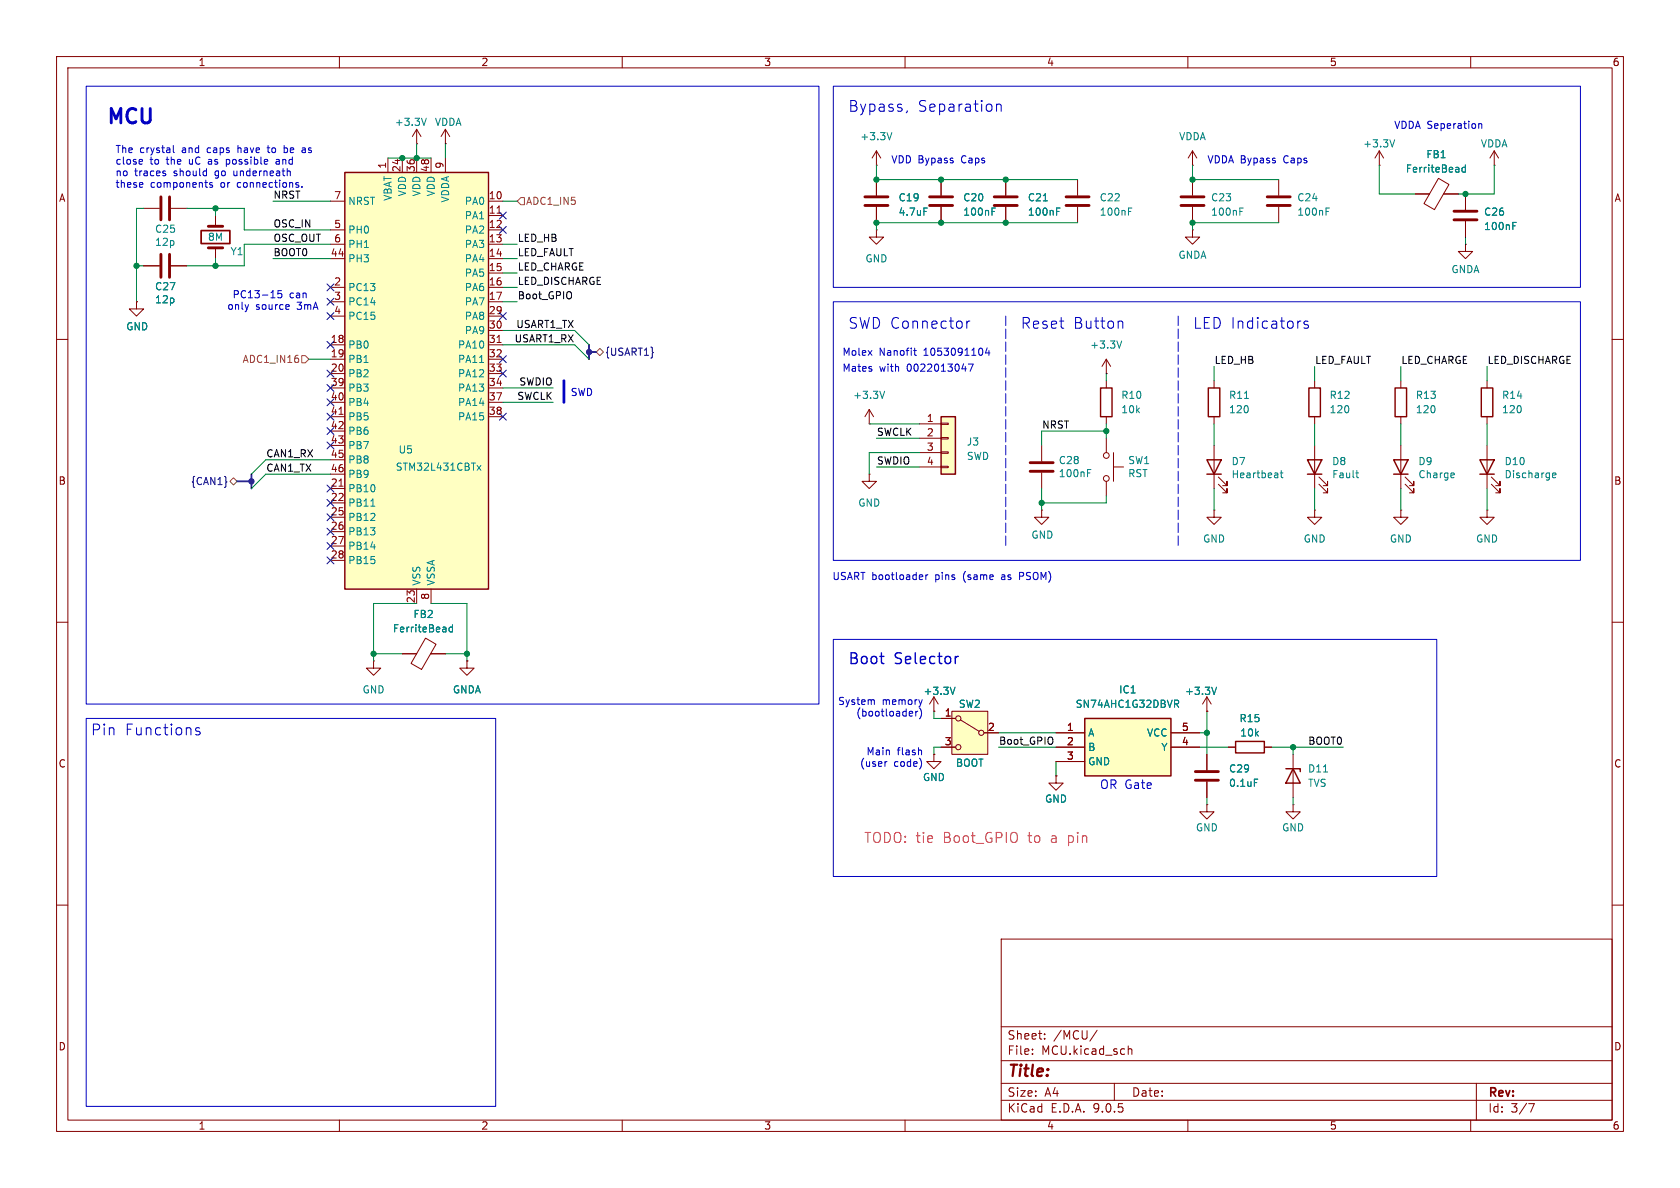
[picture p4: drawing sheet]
<svg xmlns="http://www.w3.org/2000/svg" width="297mm" height="210mm" viewBox="0 0 297 210" stroke-linecap="round" stroke-linejoin="round" font-family="sans-serif">
<path d="M0 0h297v210h-297z" fill="#fff" stroke="#fff" stroke-width=".18"/>
<g fill="none" stroke="#840000" stroke-width=".18">
<path d="M10 10h277v190h-277zM12 12h273v186h-273zM60 10v2M110 10v2M160 10v2M210 10v2M260 10v2M154.9 31.8v2.7M154.9 36.6v2.8M10 60h2M285 60h2M153.7 83.8v1.3h1.2l-1.2 1.3-1.3-1.3h1.3"/>
<path d="M153.7 83.8h.1M10 110h2M285 110h2M10 160h2M177 166h108v32h-108zM285 160h2M60 198v2M110 198v2M160 198v2M177 194.5h108M177 191.5h108M177 187.5h108"/>
<path d="M177 181.5h108M182.5 186.3v.1M182.5 185.5v.1M184.7 183.6v.1M184.7 182.8v.1M194 182.1l-1.3 2M197 191.5v3M199.5 184.9v1.5M199.5 185.5l.2-.1 .3 .1 .1 .9M210 198v2M260 198v2M261 191.5v6.5"/>
<path d="M270.2 195.1h1l-.6 1.5"/>
</g>
<path d="M152.9 34.8h4.1M152.9 36.3h4.1" fill="none" stroke="#840000" stroke-width=".51"/>
<path d="M163.3 36.8h.6" fill="none" stroke="#008484" stroke-width=".18"/>
<path d="M61 30.5h25.4v73.6h-25.4z" fill="#ffffc2"/>
<g fill="none" stroke="#840000" stroke-width=".25">
<path d="M61 30.5h25.4v73.6h-25.4zM194.6 68.6h2v5.1h-2zM213.6 68.6h2v5.1h-2zM231.4 68.6h2v5.1h-2zM246.6 68.6h2.1v5.1h-2.1zM261.9 68.6h2v5.1h-2zM213.4 81.3h2.5l-1.3 2.5zM213.4 83.8h2.5M231.1 81.3h2.6l-1.3 2.5zM231.1 83.8h2.6M246.4 81.3h2.5l-1.3 2.5zM246.4 83.8h2.5"/>
<path d="M261.6 81.3h2.6l-1.3 2.5zM261.6 83.8h2.6"/>
</g>
<g fill="none" stroke="#840000" stroke-width=".18">
<path d="M25.4 36.8h2.8M30.2 36.8h2.8M38.1 38.1v1.9M58.4 35.6h2.6M68.6 27.9v2.6M71.1 27.9v2.6M73.7 25.4h.1M73.7 22.9v2.5M73.7 27.9v2.6M73.7 22.9l-.8 1.2M73.7 22.9l.7 1.2M76.2 27.9v2.6"/>
<path d="M78.7 25.4h.1M78.7 22.9v2.5M78.7 27.9v2.6M78.7 22.9l-.7 1.2M78.7 22.9l.8 1.2M86.4 35.6h2.5M86.4 38.1h2.5M87.9 37.7h.7M154.9 29.2h.1M154.9 26.7l-.7 1.2M154.9 26.7l.8 1.2M154.9 26.7v2.5"/>
<path d="M166.4 31.8v2.7M166.4 36.6v2.8M177.8 31.8v2.7M177.8 36.6v2.8M190.5 31.8v2.7M190.5 36.6v2.8M210.8 29.2h.1M210.8 26.7l-.7 1.2M210.8 26.7l.8 1.2M210.8 26.7v2.5M210.8 31.8v2.7M210.8 36.6v2.8"/>
<path d="M226.1 31.8v2.7M226.1 36.6v2.8M243.8 29.2h.1M243.8 26.7l-.7 1.2M243.8 26.7l.8 1.2M243.8 26.7v2.5M250.2 34.3h2.5M254.3 31.5l1.9 1.1-2.6 4.5-1.9-1.1zM255.2 34.3h2.6M259.1 34.3v2.8M259.1 39.1v2.8M264.2 29.2h.1"/>
<path d="M264.2 26.7l-.8 1.2M264.2 26.7l.7 1.2M264.2 26.7v2.5M24.1 53.3v1.3h1.3l-1.3 1.3-1.2-1.3h1.2M24.1 53.3h.1M25.4 47h2.8M30.2 47h2.8M38.1 43.8v1.9M58.4 40.6h2.6M58.4 43.2h2.6M58.4 45.7h2.6M58.4 50.8h2.6"/>
<path d="M58.4 53.3h2.6M58.4 55.9h2.6M86.4 40.6h2.5M86.4 43.2h2.5M86.4 45.7h2.5M86.4 50.8h2.5M86.4 53.3h2.5M86.4 55.9h2.5M86.4 48.3h2.5M86.4 58.4h2.5M210.8 40.6v1.3h1.3l-1.3 1.3-1.3-1.3h1.3M210.8 40.6h.1"/>
<path d="M259.1 43.2v1.3h1.2l-1.2 1.2-1.3-1.2h1.3M259.1 43.2h.1M58.4 61h2.6M58.4 63.5h2.6M58.4 66h2.6M58.4 68.6h2.6M58.4 71.1h2.6M58.4 73.7h2.6M58.4 76.2h2.6M58.4 78.7h2.6M59.9 73.2h.8M86.4 61h2.5"/>
<path d="M86.4 63.5h2.5M86.4 66h2.5M86.4 68.6h2.5M86.4 71.1h2.5M86.4 73.7h2.5M87.9 60.5h.7M184.1 78.7v2.8M195.6 66h.1M195.6 63.5v2.5M195.6 67.3v1.3M195.6 73.7v1.2M195.6 77.5v2.5"/>
<path d="M195.6 63.5l-.8 1.3M195.6 63.5l.7 1.3M214.6 67.3v1.3M214.6 73.7v1.2M214.6 78.7v7.7M232.4 67.3v1.3M232.4 73.7v1.2M232.4 78.7v7.7M247.6 67.3v1.3M247.6 73.7v1.2M247.6 78.7v7.7M262.9 67.3v1.3"/>
<path d="M262.9 73.7v1.2M262.9 78.7v7.7M58.4 81.3h2.6M58.4 83.8h2.6M58.4 86.4h2.6M58.4 88.9h2.6M58.4 91.4h2.6M58.4 94h2.6M58.4 96.5h2.6M58.4 99.1h2.6M59.9 85.9h.8M184.1 90.2v1.2h1.3l-1.3 1.3-1.2-1.3h1.2"/>
<path d="M184.1 90.2h.1M184.1 83.6v2.8M195.6 85.1v2.5M196.8 82.6h1.8M196.8 80v5.1M214.6 90.2v1.2h1.3l-1.3 1.3-1.2-1.3h1.2M214.6 90.2h.1M215.4 85.6l1.5 1.5v-.7v.7h-.7M215.4 84.3l1.5 1.6v-.8v.8h-.7M232.4 90.2v1.2h1.3l-1.3 1.3-1.3-1.3h1.3M232.4 90.2h.1M233.2 85.6l1.5 1.5v-.7v.7h-.8"/>
<path d="M233.2 84.3l1.5 1.6v-.8v.8h-.8M247.6 90.2v1.2h1.3l-1.3 1.3-1.2-1.3h1.2M247.6 90.2h.1M248.4 85.6l1.5 1.5v-.7v.7h-.7M248.4 84.3l1.5 1.6v-.8v.8h-.7M262.9 90.2v1.2h1.3l-1.3 1.3-1.3-1.3h1.3M262.9 90.2h.1M263.7 85.6l1.5 1.5v-.7v.7h-.8M263.7 84.3l1.5 1.6v-.8v.8h-.8M66 116.8v1.3h1.3l-1.3 1.3-1.2-1.3h1.2M66 116.8h.1M71.1 115.6h2.6"/>
<path d="M73.7 104.1v2.6M75.2 112.8l1.9 1.1-2.6 4.4-1.8-1zM76.1 115.6h2.6M76.2 104.1v2.6M82.5 116.8v1.3h1.3l-1.3 1.3-1.2-1.3h1.2M82.5 116.8h.1M186.7 137.2v1.2h1.3l-1.3 1.3-1.3-1.3h1.3M186.7 137.2h.1M213.4 133.4v2.7M213.4 138.2v2.8M213.4 142.2v1.3h1.2l-1.2 1.3-1.3-1.3h1.3M213.4 142.2h.1"/>
<path d="M228.6 142.2v1.3h1.3l-1.3 1.3-1.3-1.3h1.3M228.6 142.2h.1"/>
<circle cx="195.6" cy="80.5" r=".51"/>
<circle cx="195.6" cy="84.6" r=".51"/>
</g>
<g fill="none" stroke="#008484" stroke-width=".18">
<path d="M75.4 20.9l-.5 1.3M157.7 23.4l-.5 1.3M175.4 37.4h.4M175.4 36.8h.6M184.4 35.5h.8M186.8 37.4h.4M186.8 36.8h.6M199.5 37.4h.4M199.5 36.8h.6M219.2 37.4h.4M219.2 36.8h.6M234.4 37.4h.4"/>
<path d="M234.4 36.8h.6M246.6 24.7l-.5 1.3M259.1 29.2v1.2M259.1 29.6h-.4l-.2 .2 .1 .6h.5M267.4 39.9h.5M267.4 39.3h.7M84.8 64.1h.7M198.3 60.3l-.4 1.2M220 70.4h.7M65.6 89.5h.7M84.4 82.3l.6 .8M85 82.3l-.6 .8"/>
<path d="M192.3 83.6h.4M192.3 83h.6M226.3 83.6h.5M226.5 83.2v1.1l.3 .2M239.7 83.6h.5M239.9 84.3l.3 .2M256.9 83.6l.2 .3-.6 .1M257 84.4l-.1 .1M274.5 84l.6-.1-.1-.2-.4-.1-.1 .2v.6h.5M80 110.4v1.3M80 110.9h-.4l-.2 .2 .1 .5h.5M221.8 137.7h.6"/>
</g>
<g fill="none" stroke="#840000" stroke-width=".51">
<path d="M28.4 34.8v4.1M30 34.8v4.1M164.3 34.8h4.1M164.3 36.3h4.1M175.8 34.8h4M175.8 36.3h4M188.5 34.8h4M188.5 36.3h4M208.8 34.8h4.1M208.8 36.3h4.1M224 34.8h4.1M224 36.3h4.1"/>
<path d="M257 37.3h4.1M257 38.9h4.1M28.4 45v4M30 45v4M36.8 40h2.6M36.8 43.8h2.6M182.1 81.8h4.1M182.1 83.3h4.1M211.3 136.4h4.1M211.3 137.9h4.1"/>
</g>
<path d="M35.6 40.8h5v2.3h-5z" fill="none" stroke="#840000" stroke-width=".3"/>
<path d="M166.4 73.7h2.5v10.1h-2.5z" fill="#ffffc2"/>
<path d="M166.4 73.7h2.5v10.1h-2.5z" fill="none" stroke="#840000" stroke-width=".25"/>
<g fill="none" stroke="#840000" stroke-width=".18">
<path d="M154.9 40.6v1.3h1.3l-1.3 1.3-1.2-1.3h1.2M154.9 40.6h.1M153.7 74.9h.1M153.7 72.4l-.8 1.3M153.7 72.4l.7 1.3M153.7 72.4v2.5M162.6 74.9h3.8M162.6 77.5h3.8M166.4 74.8h1.2v.3h-1.2zM166.4 77.3h1.2v.3h-1.2zM166.4 79.9h1.2v.2h-1.2zM162.6 80h3.8"/>
<path d="M162.6 82.6h3.8M166.4 82.4h1.2v.3h-1.2zM165.1 133.4v1.2h-1.3l1.3 1.3 1.3-1.3h-1.3M165.1 133.4h.1"/>
</g>
<path d="M156.4 69.2l-.4 1.2" fill="none" stroke="#008484" stroke-width=".18"/>
<path d="M191.8 127h15.2v10.2h-15.2z" fill="#ffffc2"/>
<path d="M191.8 127h15.2v10.2h-15.2zM227.3 135.9h2.6v.5M228.6 135.9l1.3 2.5h-2.6z" fill="none" stroke="#840000" stroke-width=".25"/>
<path d="M186.7 129.5h5.1M186.7 132.1h5.1M186.7 134.6h5.1M207 129.5h5.1M207 132.1h5.1M228.6 133.4v7.6" fill="none" stroke="#840000" stroke-width=".18"/>
<path d="M207.6 123.8h.5l.3 .2-.2 .4h-.6M207.9 124.4l.5 .6M234 136.5h.7" fill="none" stroke="#008484" stroke-width=".18"/>
<path d="M168.3 125.7h6.3v7.7h-6.3z" fill="#ffffc2"/>
<g fill="none" stroke="#840000" stroke-width=".18">
<path d="M154.9 31.8v2.7M154.9 36.6v2.8M166.4 31.8v2.7M166.4 36.6v2.8M177.8 31.8v2.7M177.8 36.6v2.8M250.2 34.3h2.5M255.3 34.3h2.5M259.1 34.3v2.8M259.1 39.1v2.8M24.1 53.3h.1M25.4 47h2.8"/>
<path d="M30.2 47h2.8M71.1 115.6h2.6M76.2 115.6h2.5M82.5 116.8h.1M165.1 125.7h.1M165.1 133.4h.1M165.1 123.2l.8 1.3M165.1 123.2l-.8 1.3M165.1 123.2v2.5M166.4 127h2.5M166.4 132.1h2.5M168.3 125.7h6.3v7.7h-6.3z"/>
<path d="M169.8 127.3l3.3 2M174 129.5h2.5M186.7 137.2h.1M186.7 129.5h5.1M186.7 132.1h5.1M186.7 134.6h5.1M207 129.5h5.1M207 132.1h5.1M213.4 125.7h.1M213.4 123.2l-.8 1.3M213.4 123.2l.7 1.3M213.4 123.2v2.5"/>
<path d="M213.4 133.4v2.7M213.4 138.2v2.8M217.2 132.1h1.2M223.5 132.1h1.3"/>
<circle cx="169.4" cy="127" r=".46"/>
<circle cx="169.4" cy="132.1" r=".46"/>
<circle cx="173.5" cy="129.5" r=".46"/>
</g>
<g fill="none" stroke="#008484" stroke-width=".18">
<path d="M163.3 36.8h.6M175.4 37.4h.4M175.4 36.8h.6M184.4 35.5h.8M186.8 37.4h.4M186.8 36.8h.6M259.1 29.2v1.2M259.1 29.6h-.4l-.2 .2 .1 .6h.5M267.4 39.9h.5M267.4 39.3h.7M80 110.4v1.3M80 110.9h-.4l-.2 .2 .1 .5h.5"/>
<path d="M168.8 121.5l-.4 1.3M207.6 123.8h.5l.3 .2-.2 .4h-.6M207.9 124.4l.5 .6M215.1 121.5l-.5 1.3M221.8 137.7h.6"/>
</g>
<path d="M218.4 131.1h5.1v2h-5.1z" fill="none" stroke="#840000" stroke-width=".25"/>
<path d="M91.4 35.6l.7-.7h.6v1.3h-.6zM52.7 63.4v.6M53.3 62.9h.7l.6 .6-.6 .6h-.7zM105.4 62.2l.6-.6 .7 .6-.7 .7zM40.6 85.1l.7-.6 .6 .6-.6 .6z" fill="none" stroke="#848400" stroke-width=".18"/>
<g fill="none" stroke="#000084" stroke-width=".18">
<path d="M88.3 37.5l1.2 1.2M89.5 37.5l-1.2 1.2M57.8 50.2l1.2 1.2M57.8 55.3l1.2 1.2M57.8 52.7l1.2 1.2M59 50.2l-1.2 1.2M59 55.3l-1.2 1.2M59 52.7l-1.2 1.2M88.3 55.3l1.2 1.2M88.3 40l1.2 1.2M89.5 55.3l-1.2 1.2M89.5 40l-1.2 1.2"/>
<path d="M57.8 75.6l1.2 1.2M57.8 73.1l1.2 1.2M57.8 65.4l1.2 1.2M57.8 78.1l1.2 1.2M57.8 70.5l1.2 1.2M57.8 60.4l1.2 1.2M57.8 68l1.2 1.2M59 75.6l-1.2 1.2M59 73.1l-1.2 1.2M59 68l-1.2 1.2M59 65.4l-1.2 1.2M59 78.1l-1.2 1.2"/>
<path d="M59 70.5l-1.2 1.2M59 60.4l-1.2 1.2M88.3 73.1l1.2 1.2M88.3 62.9l1.2 1.2M88.3 65.4l1.2 1.2M89.5 73.1l-1.2 1.2M89.5 62.9l-1.2 1.2M89.5 65.4l-1.2 1.2M40 85.1l.1 .1h-.1M57.8 98.5l1.2 1.2M57.8 90.8l1.2 1.2M57.8 85.8l1.2 1.2"/>
<path d="M57.8 88.3l1.2 1.2M57.8 93.4l1.2 1.2M57.8 95.9l1.2 1.2M59 93.4l-1.2 1.2M59 85.8l-1.2 1.2M59 98.5l-1.2 1.2M59 90.8l-1.2 1.2M59 95.9l-1.2 1.2M59 88.3l-1.2 1.2"/>
</g>
<path d="M177.8 55.9v40.6M208.3 55.9v40.6" fill="none" stroke="#0000c2" stroke-width=".18" stroke-dasharray="1.7 .6"/>
<path d="M99.7 67.3v3.8" fill="none" stroke="#0000c2" stroke-width=".5"/>
<path d="M104.1 62.2h1.3M104.1 61v2.5M41.9 85.1h2.5M44.4 83.8v2.6" fill="none" stroke="#000084" stroke-width=".3"/>
<g fill="none" stroke="#008400" stroke-width=".18">
<path d="M25.4 36.8h-1.3v16.5M33 36.8h10.2v3.8h15.2M38.1 36.8v1.3M48.3 35.6h10.1M68.6 27.9h7.6M73.7 25.4v2.5M78.7 25.4v2.5M88.9 35.6h2.5M154.9 29.2v2.6h35.6M190.5 39.4h-35.6v1.2M210.8 29.2v2.6h15.3M226.1 39.4h-15.3v1.2"/>
<path d="M243.8 29.2v5.1h6.4M264.2 29.2v5.1h-6.4M24.1 47h1.3M38.1 45.7v1.3M48.3 45.7h10.1M58.4 43.2h-15.2v3.8h-10.2M88.9 43.2h2.5M88.9 45.7h2.5M88.9 48.3h2.5M88.9 50.8h2.5M88.9 53.3h2.5M88.9 58.4h12.7l2.5 2.6"/>
<path d="M259.1 41.9v1.3M54.6 63.5h3.8M88.9 71.1h8.9M88.9 68.6h8.9M88.9 61h12.7l2.5 2.5M153.7 74.9h8.9M154.9 77.5h7.7M195.6 66v1.3M195.6 74.9v2.6M195.6 76.2h-11.5v2.5M214.6 64.8v2.5M214.6 74.9v3.8"/>
<path d="M232.4 64.8v2.5M232.4 74.9v3.8M247.6 64.8v2.5M247.6 74.9v3.8M262.9 64.8v2.5M262.9 74.9v3.8M58.4 83.8h-11.4l-2.6 2.6M58.4 81.3h-11.4l-2.6 2.5M154.9 82.6h7.7M162.6 80h-8.9v3.8M184.1 86.4v3.8M195.6 87.6v1.3h-11.5"/>
<path d="M214.6 86.4v3.8M232.4 86.4v3.8M247.6 86.4v3.8M262.9 86.4v3.8M66 115.6h5.1M73.7 106.7h-7.7v10.1M76.2 106.7h6.3v10.1M78.7 115.6h3.8M165.1 125.7v1.3h1.3M166.4 132.1h-1.3v1.3M176.5 132.1h10.2M176.5 129.5h10.2"/>
<path d="M186.7 134.6v2.6M212.1 132.1h5.1M212.1 129.5h1.3M213.4 125.7v7.7M224.8 132.1h12.7M228.6 132.1v1.3M213.4 141v1.2M228.6 141v1.2"/>
</g>
<path d="M155.6 116h.7M156.1 117.3h.2M168.9 116v1.3M169.4 116l-.3 .1-.2 .3" fill="none" stroke="#0000c2" stroke-width=".24"/>
<g fill="none" stroke="#0000c2" stroke-width=".18">
<path d="M15.2 15.2h129.6v109.3h-129.6zM147.3 15.2h132.1v35.6h-132.1zM160.4 19.6l-.2 .3M176.2 18.4v1.3M176.2 18.6a.47 .47 0 0 1 .8 .1v1M24.8 28.2h.3l.1 .3-.6 .1M25.1 32.3l.2 .3-.6 .1M25.1 29h-.3M25.2 33.1h-.1M29.1 30.2l.1 .1M29.1 30.6l.2 .2-.2 .3M30.6 25.7v1.1l.2 .2"/>
<path d="M37.5 32.3h-.3l-.1 .1v.2l.4 .2v.3h-.4M40 28.2v1.2M40 29h.1M40.1 28.2h-.1M47.2 26.1h.5M47.4 25.7l.1 1.2M49.2 28.2h-.4M49.3 28.5h-.3l-.2 .2v.3h.5M50.2 25.7v1.3M50.2 26.9l.4 .1M50.6 26.1l-.4 .1M51.1 30.2l.2 .2v.7"/>
<path d="M52.5 32.7l.3 .1v.1l-.1 .2h-.3M52.5 32.3h.3M53.4 33v.1M53.6 26.1l.3 .1M54 26.9l-.4 .1M54 26.4l-.4 .1M261.4 21.9v.8M261.4 22l.2-.1h.3l.1 .8M43.9 53.8l-.3 .9M47.9 52.6h.7M49.8 51.4h-.6l-.1 .6 .2-.1h.4l.1 .2v.4l-.2 .1-.5-.1M51 53.8l.1 .3-.6 .2"/>
<path d="M51.1 54.6l-.1 .1M147.3 53.3h132.1v45.8h-132.1zM170.9 56.8v1.2M171.5 56.8h-.4l-.2 .3M197.9 56.8h.3l.3 .2v1M229.8 56.8h.2M231.2 56.8h-.4l-.3 .2 .1 .3 .6 .2 .1 .2-.1 .2-.1 .1-.6-.1M161.5 62h.5M161.7 61.5v1.1l.3 .2M170.1 65.2h.7M171.2 64.4h.8l-.5 1.2M174.5 61.5l-.3 .9h.8"/>
<path d="M174.8 62v.8M147.3 113h106.7v41.9h-106.7zM163.1 101.7v.2l-.6 .1M163.7 101.6v.9M164 101.6l-.3 .3M180.2 101.9h.5M180.7 101.2h-.5v1.3M15.2 127h72.4v68.6h-72.4zM35.3 128.7l-.5-.1-.2 .3 .1 .3 .6 .2 .1 .1-.1 .3-.2 .1-.5-.1M154.4 123.7l.2 .2v.6M156.8 134.6l-.2 .1M161.3 125.8v.2l-.6 .2"/>
<path d="M161.9 125.7v.9M162.3 125.7l-.4 .3M162.7 132.6l.2 .2v.6M162.9 125.7v.8l-.3 .6M163 123.7l-.3 .8"/>
</g>
<g fill="#000084" stroke="#000084" stroke-width=".18">
<circle cx="104.1" cy="62.2" r=".46"/>
<circle cx="44.4" cy="85.1" r=".46"/>
</g>
<g fill="#008400" stroke="#008400" stroke-width=".18">
<circle cx="66" cy="115.6" r=".46"/>
<circle cx="82.5" cy="115.6" r=".46"/>
<circle cx="38.1" cy="36.8" r=".46"/>
<circle cx="24.1" cy="47" r=".46"/>
<circle cx="38.1" cy="47" r=".46"/>
<circle cx="73.7" cy="27.9" r=".46"/>
<circle cx="71.1" cy="27.9" r=".46"/>
<circle cx="177.8" cy="31.8" r=".46"/>
<circle cx="195.6" cy="76.2" r=".46"/>
<circle cx="184.1" cy="88.9" r=".46"/>
<circle cx="210.8" cy="39.4" r=".46"/>
<circle cx="177.8" cy="39.4" r=".46"/>
<circle cx="210.8" cy="31.8" r=".46"/>
<circle cx="228.6" cy="132.1" r=".46"/>
<circle cx="213.4" cy="129.5" r=".46"/>
<circle cx="154.9" cy="31.8" r=".46"/>
<circle cx="166.4" cy="31.8" r=".46"/>
<circle cx="166.4" cy="39.4" r=".46"/>
<circle cx="154.9" cy="39.4" r=".46"/>
<circle cx="259.1" cy="34.3" r=".46"/>
</g>
<text font-size="3.5" fill="#0000c2" x="18.6" y="22.6">MCU</text>
<text font-size="2.8" fill="#840000" x="178" y="190.9">Title:</text>
<g font-size="2.7" fill="#0000c2">
<text x="149.9" y="20">Bypass,</text>
<text x="162.2" y="20">Separation</text>
<text x="149.9" y="58.3">SWD Connector</text>
<text x="180.3" y="58.3">Reset</text>
<text x="189.7" y="58.3">Button</text>
<text x="210.8" y="58.3">LED Indicators</text>
<text x="149.9" y="117.9">Boot</text>
<text x="158.1" y="117.9">Selector</text>
<text x="16" y="130.2">Pin</text>
<text x="22.1" y="130.2">Functions</text>
</g>
<g font-size="2.5" fill="#ff1e3e">
<text x="152.7" y="149.3">TODO: tie</text>
<text x="166.7" y="149.3">Boot_GPIO</text>
<text x="181.7" y="149.3">to</text>
<text x="185.8" y="149.3">a pin</text>
</g>
<text font-size="2.1" fill="#0000c2" x="194.4" y="139.7">OR Gate</text>
<g font-size="2.1" fill="#840000">
<text x="178" y="184">Sheet:</text>
<text x="186.2" y="184">/MCU/</text>
<text x="178" y="186.7">File:</text>
<text x="184.1" y="186.7">MCU.kicad_sch</text>
<text x="178" y="196.9">KiCad</text>
<text x="178" y="194.1">Size:</text>
<text x="184.7" y="194.1">A4</text>
<text x="185.7" y="196.9">E.D.A.</text>
<text x="193.3" y="196.9">9.0.5</text>
<text x="200" y="194.1">Date:</text>
<text x="263" y="194.3">Rev:</text>
<text x="263" y="196.9">Id:</text>
<text x="267.1" y="196.9">3/7</text>
</g>
<g font-size="1.8" fill="#840000">
<text x="35" y="11.9">1</text>
<text x="85" y="11.9">2</text>
<text x="135" y="11.9">3</text>
<text x="185" y="11.9">4</text>
<text x="235" y="11.9">5</text>
<text x="285" y="11.9">6</text>
<text x="68.3" y="29.9" transform="rotate(-90 68.3 29.9)">1</text>
<text x="78.5" y="29.9" transform="rotate(-90 78.5 29.9)">9</text>
<text x="10.3" y="35.9">A</text>
<text x="59" y="35.3">7</text>
<text x="70.9" y="30.5" transform="rotate(-90 70.9 30.5)">24</text>
<text x="73.4" y="30.5" transform="rotate(-90 73.4 30.5)">36</text>
<text x="75.9" y="30.5" transform="rotate(-90 75.9 30.5)">48</text>
<text x="86.3" y="35.3">10</text>
<text x="285.3" y="35.9">A</text>
<text x="59" y="40.4">5</text>
<text x="86.3" y="37.8">11</text>
<text x="86.3" y="40.4">12</text>
<text x="58.4" y="45.5">44</text>
<text x="59" y="42.9">6</text>
<text x="86.3" y="42.9">13</text>
<text x="86.3" y="45.5">14</text>
<text x="59" y="50.5">2</text>
<text x="59" y="53.1">3</text>
<text x="86.3" y="48">15</text>
<text x="86.3" y="50.5">16</text>
<text x="86.3" y="53.1">17</text>
<text x="59" y="55.6">4</text>
<text x="86.3" y="55.6">29</text>
<text x="86.3" y="58.2">30</text>
<text x="58.4" y="60.7">18</text>
<text x="58.4" y="63.2">19</text>
<text x="58.4" y="65.8">20</text>
<text x="86.3" y="60.7">31</text>
<text x="86.3" y="63.2">32</text>
<text x="86.3" y="65.8">33</text>
<text x="58.4" y="68.3">39</text>
<text x="58.4" y="70.9">40</text>
<text x="86.3" y="68.3">34</text>
<text x="86.3" y="70.9">37</text>
<text x="58.4" y="73.4">41</text>
<text x="58.4" y="75.9">42</text>
<text x="86.3" y="73.4">38</text>
<text x="163.8" y="74.7">1</text>
<text x="163.8" y="77.2">2</text>
<text x="58.4" y="78.5">43</text>
<text x="58.4" y="81">45</text>
<text x="58.4" y="83.6">46</text>
<text x="163.8" y="79.8">3</text>
<text x="163.8" y="82.3">4</text>
<text x="10.3" y="85.9">B</text>
<text x="58.4" y="86.1">21</text>
<text x="58.4" y="88.6">22</text>
<text x="285.3" y="85.9">B</text>
<text x="58.4" y="91.2">25</text>
<text x="58.4" y="93.7">26</text>
<text x="58.4" y="96.3">27</text>
<text x="58.4" y="98.8">28</text>
<text x="73.4" y="106.7" transform="rotate(-90 73.4 106.7)">23</text>
<text x="75.9" y="106.1" transform="rotate(-90 75.9 106.1)">8</text>
<text x="166.9" y="126.7">1</text>
<text x="166.9" y="131.8">3</text>
<text x="174.6" y="129.3">2</text>
<text x="188.5" y="129.3">1</text>
<text x="188.5" y="131.8">2</text>
<text x="208.8" y="129.3">5</text>
<text x="208.8" y="131.8">4</text>
<text x="10.3" y="135.9">C</text>
<text x="188.5" y="134.4">3</text>
<text x="285.3" y="135.9">C</text>
<text x="10.3" y="185.9">D</text>
<text x="285.3" y="185.9">D</text>
<text x="35" y="199.9">1</text>
<text x="85" y="199.9">2</text>
<text x="135" y="199.9">3</text>
<text x="185" y="199.9">4</text>
<text x="235" y="199.9">5</text>
<text x="285" y="199.9">6</text>
</g>
<g font-size="1.8" fill="#008484">
<text x="69.7" y="22.5">+3.3V</text>
<text x="76.8" y="22.5">VDDA</text>
<text x="152" y="25">+3.3V</text>
<text x="208.4" y="25">VDDA</text>
<text x="240.9" y="26.3">+3.3V</text>
<text x="252.1" y="28.2">FB1</text>
<text x="261.7" y="26.3">VDDA</text>
<text x="69.4" y="35.6" transform="rotate(-90 69.4 35.6)">VBAT</text>
<text x="72" y="34.8" transform="rotate(-90 72 34.8)">VDD</text>
<text x="74.5" y="34.8" transform="rotate(-90 74.5 34.8)">VDD</text>
<text x="77.1" y="34.8" transform="rotate(-90 77.1 34.8)">VDD</text>
<text x="79.6" y="35.9" transform="rotate(-90 79.6 35.9)">VDDA</text>
<text x="158.8" y="35.8">C19</text>
<text x="170.2" y="35.8">C20</text>
<text x="181.6" y="35.8">C21</text>
<text x="194.3" y="35.8">C22</text>
<text x="214" y="35.8">C23</text>
<text x="229.2" y="35.8">C24</text>
<text x="248.4" y="30.7">FerriteBead</text>
<text x="27.3" y="41.4">C25</text>
<text x="61.5" y="36.4">NRST</text>
<text x="61.5" y="41.5">PH0</text>
<text x="82.1" y="36.4">PA0</text>
<text x="82.1" y="39">PA1</text>
<text x="82.1" y="41.5">PA2</text>
<text x="158.8" y="38.3">4.7uF</text>
<text x="170.2" y="38.3">100nF</text>
<text x="181.6" y="38.3">100nF</text>
<text x="194.3" y="38.3">100nF</text>
<text x="214" y="38.3">100nF</text>
<text x="229.2" y="38.3">100nF</text>
<text x="262.3" y="40.9">100nF</text>
<text x="262.3" y="38.3">C26</text>
<text x="27.3" y="43.7">12p</text>
<text x="36.7" y="42.8">8M</text>
<text x="40.7" y="45.3">Y1</text>
<text x="61.5" y="44">PH1</text>
<text x="61.5" y="46.6">PH3</text>
<text x="82.1" y="44">PA3</text>
<text x="82.1" y="46.6">PA4</text>
<text x="152.9" y="46.6">GND</text>
<text x="208.2" y="45.9">GNDA</text>
<text x="27.3" y="51.5">C27</text>
<text x="27.3" y="53.8">12p</text>
<text x="61.5" y="51.7">PC13</text>
<text x="82.1" y="49.1">PA5</text>
<text x="82.1" y="51.7">PA6</text>
<text x="256.5" y="48.5">GNDA</text>
<text x="22.2" y="58.6">GND</text>
<text x="61.5" y="54.2">PC14</text>
<text x="61.5" y="56.7">PC15</text>
<text x="82.1" y="54.2">PA7</text>
<text x="82.1" y="56.7">PA8</text>
<text x="82.1" y="59.3">PA9</text>
<text x="61.5" y="61.8">PB0</text>
<text x="61.5" y="64.4">PB1</text>
<text x="80.9" y="61.8">PA10</text>
<text x="80.9" y="64.4">PA11</text>
<text x="192.6" y="61.8">+3.3V</text>
<text x="61.5" y="66.9">PB2</text>
<text x="61.5" y="69.4">PB3</text>
<text x="61.5" y="72">PB4</text>
<text x="80.9" y="66.9">PA12</text>
<text x="80.9" y="69.4">PA13</text>
<text x="80.9" y="72">PA14</text>
<text x="150.7" y="70.7">+3.3V</text>
<text x="198.1" y="70.7">R10</text>
<text x="217.2" y="70.7">R11</text>
<text x="235" y="70.7">R12</text>
<text x="250.2" y="70.7">R13</text>
<text x="265.4" y="70.7">R14</text>
<text x="61.5" y="74.5">PB5</text>
<text x="61.5" y="77.1">PB6</text>
<text x="80.9" y="74.5">PA15</text>
<text x="198.1" y="73.3">10k</text>
<text x="217.2" y="73.3">120</text>
<text x="235" y="73.3">120</text>
<text x="250.2" y="73.3">120</text>
<text x="265.4" y="73.3">120</text>
<text x="61.5" y="79.6">PB7</text>
<text x="61.5" y="82.1">PB8</text>
<text x="69.9" y="83.4">STM32L431CBTx</text>
<text x="70.4" y="80.4">U5</text>
<text x="170.8" y="79">J3</text>
<text x="170.8" y="81.5">SWD</text>
<text x="187.1" y="82.2">C28</text>
<text x="199.3" y="82.2">SW1</text>
<text x="217.6" y="82.4">D7</text>
<text x="235.4" y="82.4">D8</text>
<text x="250.7" y="82.4">D9</text>
<text x="265.9" y="82.4">D10</text>
<text x="61.5" y="84.7">PB9</text>
<text x="61.5" y="87.2">PB10</text>
<text x="61.5" y="89.8">PB11</text>
<text x="151.6" y="89.8">GND</text>
<text x="187.1" y="84.6">100nF</text>
<text x="199.3" y="84.6">RST</text>
<text x="217.6" y="84.7">Heartbeat</text>
<text x="235.4" y="84.7">Fault</text>
<text x="250.7" y="84.7">Charge</text>
<text x="265.9" y="84.7">Discharge</text>
<text x="61.5" y="92.3">PB12</text>
<text x="61.5" y="94.8">PB13</text>
<text x="182.2" y="95.4">GND</text>
<text x="61.5" y="97.4">PB14</text>
<text x="61.5" y="99.9">PB15</text>
<text x="212.6" y="96.1">GND</text>
<text x="230.4" y="96.1">GND</text>
<text x="245.6" y="96.1">GND</text>
<text x="260.9" y="96.1">GND</text>
<text x="74.5" y="103.6" transform="rotate(-90 74.5 103.6)">VSS</text>
<text x="77.1" y="103.6" transform="rotate(-90 77.1 103.6)">VSSA</text>
<text x="69.4" y="112">FerriteBead</text>
<text x="73" y="109.4">FB2</text>
<text x="64" y="122.8">GND</text>
<text x="80" y="122.8">GNDA</text>
<text x="163.2" y="123">+3.3V</text>
<text x="169.4" y="125.3">SW2</text>
<text x="190.1" y="125.3">SN74AHC1G32DBVR</text>
<text x="197.7" y="122.8">IC1</text>
<text x="209.4" y="123">+3.3V</text>
<text x="192.3" y="130.4">A</text>
<text x="202.7" y="130.4">VCC</text>
<text x="219" y="127.9">R15</text>
<text x="219.2" y="130.4">10k</text>
<text x="168.9" y="135.7">BOOT</text>
<text x="192.3" y="132.9">B</text>
<text x="192.3" y="135.5">GND</text>
<text x="205.2" y="132.9">Y</text>
<text x="217.2" y="136.8">C29</text>
<text x="231.1" y="136.8">D11</text>
<text x="163.1" y="138.3">GND</text>
<text x="184.7" y="142.1">GND</text>
<text x="217.2" y="139.3">0.1uF</text>
<text x="231.1" y="139.3">TVS</text>
<text x="211.3" y="147.2">GND</text>
<text x="226.6" y="147.2">GND</text>
</g>
<g font-size="1.8" fill="#0000c2">
<text x="246.4" y="22.9">VDDA Seperation</text>
<text x="20.3" y="27.1">The</text>
<text x="20.3" y="29.2">close</text>
<text x="24.7" y="27.1">crystal</text>
<text x="26.5" y="29.2">to</text>
<text x="29.6" y="29.2">the</text>
<text x="32.3" y="27.1">and</text>
<text x="33.7" y="29.2">uC</text>
<text x="36.9" y="27.1">caps</text>
<text x="37.3" y="29.2">as</text>
<text x="40.6" y="29.2">possible</text>
<text x="42.5" y="27.1">have</text>
<text x="48" y="27.1">to</text>
<text x="49.7" y="29.2">and</text>
<text x="51.1" y="27.1">be</text>
<text x="54.5" y="27.1">as</text>
<text x="157.5" y="29">VDD Bypass</text>
<text x="170" y="29">Caps</text>
<text x="213.4" y="29">VDDA Bypass</text>
<text x="227" y="29">Caps</text>
<text x="20.3" y="31.2">no</text>
<text x="20.3" y="33.3">these</text>
<text x="23.8" y="31.2">traces</text>
<text x="26.6" y="33.3">components</text>
<text x="30.8" y="31.2">should</text>
<text x="38.3" y="31.2">go</text>
<text x="39.1" y="33.3">or</text>
<text x="41.8" y="31.2">underneath</text>
<text x="42.2" y="33.3">connections.</text>
<text x="41" y="52.9">PC13-15</text>
<text x="51.1" y="52.9">can</text>
<text x="40.1" y="55">only</text>
<text x="45.2" y="55">source</text>
<text x="52.6" y="55">3mA</text>
<text x="148.8" y="63.1">Molex</text>
<text x="148.8" y="65.8">Mates</text>
<text x="155.4" y="63.1">Nanofit</text>
<text x="155.5" y="65.8">with</text>
<text x="160.4" y="65.8">0022013047</text>
<text x="163.4" y="63.1">1053091104</text>
<text x="100.8" y="70.2">SWD</text>
<text x="147.1" y="102.6">USART bootloader</text>
<text x="165.4" y="102.6">pins</text>
<text x="170.5" y="102.6">(same</text>
<text x="177.5" y="102.6">as</text>
<text x="180.9" y="102.6">PSOM)</text>
<text x="148.1" y="124.7">System</text>
<text x="155.9" y="124.7">memory</text>
<text x="151.3" y="126.8">(bootloader)</text>
<text x="151.9" y="135.6">(user</text>
<text x="153.1" y="133.6">Main</text>
<text x="158" y="135.6">code)</text>
<text x="158.6" y="133.6">flash</text>
</g>
<g font-size="1.8">
<text x="48.3" y="35.2">NRST</text>
<text x="48.3" y="40.3">OSC_IN</text>
<text x="48.3" y="45.4">BOOT0</text>
<text x="48.3" y="42.8">OSC_OUT</text>
<text x="91.4" y="42.8">LED_HB</text>
<text x="91.4" y="47.9">LED_CHARGE</text>
<text x="91.4" y="45.4">LED_FAULT</text>
<text x="91.4" y="53">Boot_GPIO</text>
<text x="91.4" y="50.5">LED_DISCHARGE</text>
<text x="91.2" y="58.1">USART1_TX</text>
<text x="90.9" y="60.6">USART1_RX</text>
<text x="214.6" y="64.4">LED_HB</text>
<text x="232.4" y="64.4">LED_FAULT</text>
<text x="247.6" y="64.4">LED_CHARGE</text>
<text x="262.9" y="64.4">LED_DISCHARGE</text>
<text x="91.4" y="70.8">SWCLK</text>
<text x="91.7" y="68.2">SWDIO</text>
<text x="154.9" y="77.1">SWCLK</text>
<text x="184.1" y="75.9">NRST</text>
<text x="47" y="83.5">CAN1_TX</text>
<text x="47" y="80.9">CAN1_RX</text>
<text x="154.9" y="82.2">SWDIO</text>
<text x="176.5" y="131.7">Boot_GPIO</text>
<text x="231.2" y="131.7">BOOT0</text>
</g>
<g font-size="1.8" fill="#848400">
<text x="92.9" y="36.4">ADC1_IN5</text>
<text x="42.8" y="64.4">ADC1_IN16</text>
</g>
<g font-size="1.8" fill="#000084">
<text x="106.9" y="63.1">{USART1}</text>
<text x="33.7" y="86">{CAN1}</text>
</g>
</svg>
